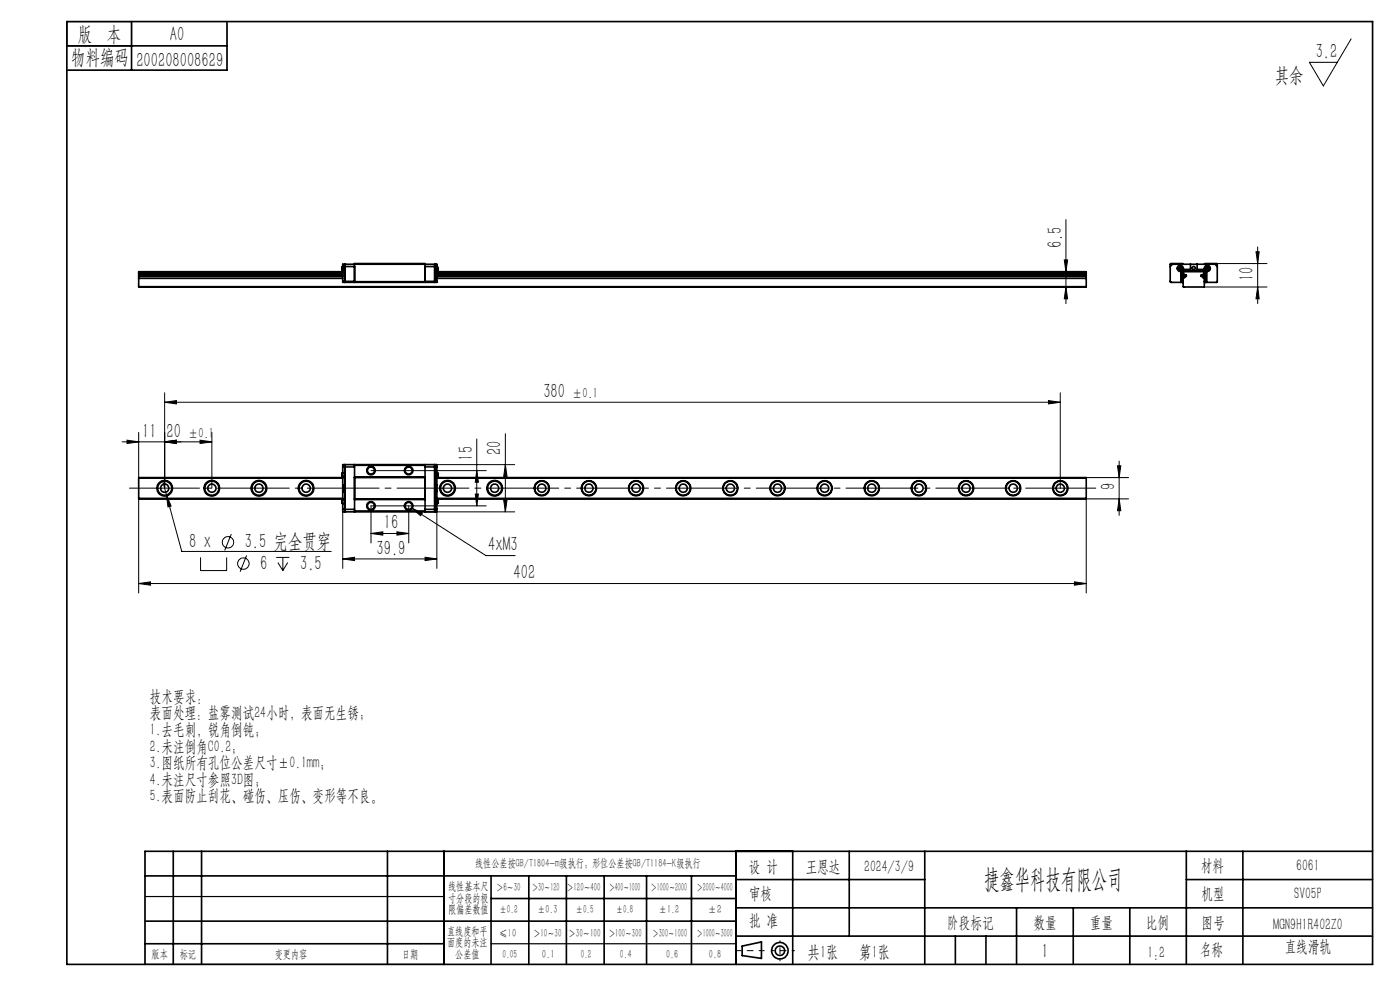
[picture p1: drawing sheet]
<svg xmlns="http://www.w3.org/2000/svg" width="297mm" height="210mm" viewBox="0 0 297 210" stroke-linecap="round" stroke-linejoin="round" font-family="sans-serif">
<g fill="none" stroke="#000" stroke-width=".21">
<path d="M286.6 8.2l-5.9 10-2.9-5h5.9M225.8 55.1h.7l-.4 2.5zM226.1 46.6v17.8M258.1 55.9h10.7M266.5 53.4h.6l-.3 2.5zM266.8 52.4v12M226.1 60.9l.4 2.5h-.7zM255.4 60.9h13.4M266.8 60.9l.3 2.5h-.6zM27 93.4l2.4 .3-2.4 .4zM29.4 91.7v9.6M34.9 93.7l2.5-.3v.7z"/>
<path d="M34.9 85.3l2.5-.3v.7zM34.9 83.3v20.3M34.9 85.3h190M42.4 93.4l2.5 .3-2.5 .4zM44.9 93.7h-19M44.9 91.7v11.9M78.7 99.8h24.5M90.2 98.6h19M101.1 99.8l.4 2.5h-.7zM101.1 93.1v14.2M107.2 98.6l.4 2.5h-.7zM107.2 92v16.6"/>
<path d="M222.4 85l2.5 .3-2.5 .4zM224.9 83.3v20.3M237.1 98.8h.7l-.4 2.5zM237.4 97.8v11.5M29.4 105.8v20M34.5 102.1l.8 2.9M35.3 105l1 2.3-.7 .2zM35.3 105l3.3 12h31.7M42.5 118.2v2.8h5.6v-2.8M49.1 113.3l-1.4 3.5M52.3 117.8l-1.4 3.5M58.6 118.2h2.8"/>
<path d="M58.9 119.3l1.1 1.7M60 118.2v2.8M61 119.3l-1 1.7M72.7 118.6l2.5-.4v.7zM72.7 108.6v12M72.7 118.6h20M78.7 113.2l2.5-.4v.7zM78.7 113.2h8M84.2 112.8l2.5 .4-2.5 .3zM86.7 107.3v7.9M87.3 107.8l15.8 10.1h6.2M87.3 107.8l2.3 1-.4 .6z"/>
<path d="M90.2 108.6h19M90.2 118.2l2.5 .4-2.5 .3zM92.7 108.6v12M100.8 104.8h.7l-.4 2.5zM103.2 107.3h-24.5v7.9M106.9 106.1h.7l-.4 2.5zM230.4 101.3h9M237.4 105.8l.4 2.5h-.7zM239.4 105.8h-9v20M29.4 123.8l2.5-.4v.7zM29.4 123.8h201M227.9 123.4l2.5 .4-2.5 .3z"/>
<circle cx="48.4" cy="115" r="1.21"/>
<circle cx="51.6" cy="119.5" r="1.22"/>
</g>
<g fill="none" stroke="#000" stroke-width=".35">
<path d="M14.2 4.6h277v200h-277zM14.2 9.7h34M27.9 4.6v10.3M48.2 4.6v10.3h-34M29.4 58.6v.4M29.4 58.1v.3M29.4 58.6h43.3M29.4 59h43.3M29.4 58.4v.2M29.4 59v1.9h201v-1.9M29.4 57.7h43.3M29.4 58.1h43.3"/>
<path d="M29.4 58.4h43.3M72.6 56.9h.1M72.6 56.6v.3M72.6 56.6h.1M72.6 56.9v.4M72.6 57.3l.1 .1M72.6 57.3h.1M72.7 56.5l-.1 .1M72.7 56h20v3.9h-20zM72.7 56.5h2.5M72.7 59.7h2.5M72.7 57.6h-43.3v.5"/>
<path d="M73.2 56v3.9M75.2 59.8h15M75.2 59.9v-4h15v4M90.2 56.5h2.5M90.2 59.7h2.5M92.2 56v3.9M92.7 56.5l.1 .4M92.7 56.9h.1M92.7 58.6h137.7M92.7 59h137.7M92.7 57.6h137.7v.5M92.7 57.7h137.7"/>
<path d="M92.7 58.1h137.7M92.7 58.4h137.7M92.8 57.3l-.1 .1M92.8 56.9v.4M92.8 57.3h.1M92.8 56.9h.1M230.4 58.6v.4M230.4 58.1v.3M230.4 58.4v.2M248.2 56.5l.5-.5h9l.5 .5M248.2 59.7l.3 .2M250 56.9v.1"/>
<path d="M250 57l.3 .1M250 56.9h.1M250.1 56.9h.2M250.1 57h.2M250.1 57h-.1M250.1 56.9v.1M250.3 56.6h.2M250.3 56.6v.3M250.3 56.9h-.3M250.3 57.1v.2M250.3 57.3h.2M250.3 56.6v.1"/>
<path d="M250.3 56.9h.1M250.3 56.7h.1M250.3 57.2h.1M250.3 56.7v.2M250.3 57v.2M250.3 57v.1M250.3 57.2v.1M250.4 56.9h.3M250.4 57h.3M250.4 57.2l.1 .1M250.4 56.7v.2M250.4 57v.2"/>
<path d="M250.4 57l.1 .1M250.5 56.9h.2M250.5 56.6v.3M250.5 57.1v.2M250.5 56.9h-.1M250.5 56.6l-.1 .1M250.5 57.6v2.3M250.7 57h.1M250.7 56.9v.1M250.7 56.9h.1M250.7 57l-.2 .1M250.7 56.9h.3"/>
<path d="M250.8 57.5v.8h.1a.25 .25 0 0 1 .3 .2 .25 .25 0 0 1-.2 .3h-.2v1.1M250.8 57.5l-.3 .1M250.8 57.4v.1M250.8 57.4h4.9M251 57.1a.65 .65 0 0 0-.5-.8 .65 .65 0 0 0-.8 .6 .65 .65 0 0 0 .8 .7M251 57.1l-.2 .3M251 56l-.1-.1h-2.5l-.2 .1v3.8l.2 .1h2.5l.1-.1M251 59.7l-.2 .2M251.1 57.6l-.1 .1M251.4 58.4l-.4-.3v-.5h4.5v.5l-.4 .3M251.4 58.4h.3v.2h-.3v.3l-.4 .1 .1 1.9h4.3l.1-1.9-.4-.4h-.3v-.2h.3M251.4 58.4h.1"/>
<path d="M252.6 56v1.1h-1.6M254 56v1.1h1.5M255.1 58.4h.1M255.4 57.6l.1 .1M255.5 56l.2-.1h2.4l.1 .1v3.8l-.1 .1M255.5 59.8l.2 .1h2.4M255.5 59.7l.2 .2M255.5 57.1a.66 .66 0 0 1 .5-.8 .66 .66 0 0 1 .8 .6 .66 .66 0 0 1-.8 .7M255.5 57.1l.2 .3M255.7 57.4l.1 .1M255.8 57.5v.8h-.2a.25 .25 0 0 0-.3 .2 .25 .25 0 0 0 .2 .3h.3v1.1M255.8 57.5l.2 .1"/>
<path d="M255.8 56.9v.1M255.8 57l.2 .1M255.8 56.9h.1M255.8 56.9h.3M255.8 57h.1M255.8 57h.3M256 56.6h.2M256 56.6v.3M256 56.9h-.2M256 57.1v.2M256 57.6v2.3M256 56.9h.1"/>
<path d="M256 56.6l.1 .1M256 57.3h.2M256.1 57.2l-.1 .1M256.1 57l-.1 .1M256.1 56.7v.2M256.1 57v.2M256.1 56.7h.1M256.1 57.2h.1M256.2 56.9h.2M256.2 56.7v.2M256.2 57v.2M256.2 57v.1"/>
<path d="M256.2 57.2v.1M256.2 57h.2M256.2 56.6v.3M256.2 56.6v.1M256.2 57.1v.2M256.2 56.9h.1M256.4 57h.1M256.4 56.9v.1M256.4 56.9h.1M256.4 57l-.2 .1M256.4 56.9h.4M258.2 59.7l-.1 .2"/>
<path d="M29.4 60.8h201M72.7 98.6h20v10h-20zM72.7 99.1h2.5M73.2 98.6v10M75.2 98.6v10M75.2 98.7h15M79.4 99.8h.2M85.8 99.8h.1M90.2 98.6v10M90.2 99.1h2.5M92.2 98.6v10M29.4 101.4h43.3"/>
<path d="M29.4 105.7h43.3M72.6 106.8h.1M72.6 106.1v.7M72.6 106.1h.1M72.6 106.8l.1 .1M72.6 101h.1M72.6 100.4v.6M72.6 100.4h.1M72.6 101l.1 .2M72.7 106l-.1 .1M72.7 100.2l-.1 .2M72.7 101.3h-43.3v4.5h43.3"/>
<path d="M72.7 108h2.5M72.7 102.9v1.4M75.2 101.2h15M75.2 108.4h15M75.2 106h15M75.2 105.8h15M75.2 101.3h15M79.4 107.3h.2M85.8 107.3h.1M90.2 108h2.5M92.7 106l.1 .1M92.7 100.2l.1 .2"/>
<path d="M92.7 101.3h137.7v4.5h-137.7M92.7 102.9v1.4M92.7 101.4h137.7M92.7 105.7h137.7M92.8 106.8l-.1 .1M92.8 106.1h.1M92.8 106.1v.7M92.8 106.8h.1M92.8 101l-.1 .2M92.8 100.4h.1M92.8 100.4v.6M92.8 101h.1"/>
<path d="M113.3 103.6h.2M123.3 103.6h.1M133.3 103.6h.1M143.3 103.6h.1M153.4 103.6h.1M163.3 103.6h.1M173.4 103.6h.1M183.3 103.6h.1M193.3 103.6h.1M203.3 103.6h.1M213.3 103.6h.1M223.3 103.6h.1"/>
<path d="M30.8 195.4h125.4M30.8 185.8h125.4M36.8 180.6v24M42.8 180.6v24M82.2 180.6v24M94.2 180.6v24M104.2 185.8v18.8M104.2 190.6h52M112.2 185.8v18.8M120.2 185.8v18.8M128.2 185.8v18.8M137.2 185.8v18.8"/>
<path d="M146.7 185.8v18.8M156.2 180.6v24M156.2 186.6h40M156.2 198.6h135M156.2 192.6h135M168.2 180.6v24M180.2 180.6v18M196.2 180.6v24M202.7 198.6v6M209.2 198.6v6M215.7 192.6v12M227.7 192.6v12"/>
<path d="M239.7 192.6v12M251.7 186.6h39.5M251.7 180.6v24M263.7 180.6v24M291.2 180.6h-260.4v24M30.8 200.2h63.4M157.4 200.7l4.1-.9v3.5l-4.1-.6z"/>
<circle cx="253.3" cy="56.8" r=".32"/>
<circle cx="78.7" cy="99.8" r=".75"/>
<circle cx="78.7" cy="99.8" r=".89"/>
<circle cx="86.7" cy="99.8" r=".89"/>
<circle cx="86.7" cy="99.8" r=".75"/>
<circle cx="34.9" cy="103.6" r="1.49"/>
<circle cx="34.9" cy="103.6" r="1.65"/>
<circle cx="34.9" cy="103.6" r=".87"/>
<circle cx="44.9" cy="103.6" r="1.5"/>
<circle cx="44.9" cy="103.6" r="1.65"/>
<circle cx="44.9" cy="103.6" r=".87"/>
<circle cx="54.9" cy="103.5" r=".88"/>
<circle cx="54.9" cy="103.6" r="1.49"/>
<circle cx="55" cy="103.6" r="1.65"/>
<circle cx="64.9" cy="103.6" r="1.5"/>
<circle cx="64.9" cy="103.6" r="1.65"/>
<circle cx="64.9" cy="103.6" r=".87"/>
<circle cx="78.7" cy="107.3" r=".9"/>
<circle cx="78.7" cy="107.3" r=".75"/>
<circle cx="86.7" cy="107.3" r=".75"/>
<circle cx="86.7" cy="107.3" r=".9"/>
<circle cx="94.9" cy="103.6" r=".87"/>
<circle cx="94.9" cy="103.6" r="1.66"/>
<circle cx="94.9" cy="103.6" r="1.49"/>
<circle cx="104.9" cy="103.6" r="1.49"/>
<circle cx="104.9" cy="103.6" r="1.65"/>
<circle cx="104.9" cy="103.6" r=".87"/>
<circle cx="114.9" cy="103.6" r=".88"/>
<circle cx="114.9" cy="103.6" r="1.59"/>
<circle cx="115" cy="103.6" r="1.5"/>
<circle cx="124.9" cy="103.6" r="1.59"/>
<circle cx="124.9" cy="103.6" r="1.5"/>
<circle cx="125" cy="103.6" r=".88"/>
<circle cx="134.9" cy="103.6" r="1.51"/>
<circle cx="134.9" cy="103.6" r=".88"/>
<circle cx="134.9" cy="103.6" r="1.59"/>
<circle cx="144.9" cy="103.6" r="1.59"/>
<circle cx="144.9" cy="103.6" r="1.5"/>
<circle cx="145" cy="103.6" r=".88"/>
<circle cx="154.9" cy="103.6" r="1.51"/>
<circle cx="154.9" cy="103.6" r=".88"/>
<circle cx="154.9" cy="103.6" r="1.59"/>
<circle cx="164.9" cy="103.6" r="1.59"/>
<circle cx="164.9" cy="103.6" r="1.5"/>
<circle cx="165" cy="103.6" r=".88"/>
<circle cx="174.9" cy="103.6" r="1.51"/>
<circle cx="174.9" cy="103.6" r=".88"/>
<circle cx="174.9" cy="103.6" r="1.59"/>
<circle cx="184.9" cy="103.6" r="1.59"/>
<circle cx="184.9" cy="103.6" r="1.5"/>
<circle cx="185" cy="103.6" r=".88"/>
<circle cx="194.9" cy="103.6" r="1.59"/>
<circle cx="194.9" cy="103.6" r="1.51"/>
<circle cx="194.9" cy="103.6" r=".88"/>
<circle cx="204.9" cy="103.6" r="1.59"/>
<circle cx="204.9" cy="103.6" r=".89"/>
<circle cx="204.9" cy="103.6" r="1.5"/>
<circle cx="214.9" cy="103.6" r="1.59"/>
<circle cx="214.9" cy="103.6" r="1.51"/>
<circle cx="214.9" cy="103.6" r=".88"/>
<circle cx="224.9" cy="103.6" r=".88"/>
<circle cx="224.9" cy="103.6" r="1.59"/>
<circle cx="224.9" cy="103.6" r="1.5"/>
<circle cx="165.5" cy="201.7" r="1.74"/>
<circle cx="165.5" cy="201.7" r="1"/>
</g>
<path d="M232.5 103.5h-205" fill="none" stroke="#000" stroke-width=".21" stroke-dasharray="15.2 1.3 1.3 1.3" stroke-dashoffset=".4"/>
<path d="M162.1 201.7h-6" fill="none" stroke="#000" stroke-width=".21" stroke-dasharray="15.2 1.3 1.3 1.3" stroke-dashoffset="14.1"/>
<path d="M168.5 201.7h-4.8" fill="none" stroke="#000" stroke-width=".21" stroke-dasharray="15.2 1.3 1.3 1.3" stroke-dashoffset="14.7"/>
<path d="M165.5 199.6v4.2" fill="none" stroke="#000" stroke-width=".21" stroke-dasharray="15.2 1.3 1.3 1.3" stroke-dashoffset="15"/>
<path d="M14.2 4.6h13.7v5.1h-13.7zM30.8 190.2h63.4M30.8 204.6h63.4M104.2 200.2h52" fill="none" stroke="#000" stroke-width=".25"/>
<g fill="#000">
<path d="M87.3 107.8l2.3 1-.4 .6z"/>
<path d="M226.1 60.9l.4 2.5h-.7zM225.8 55.1h.7l-.4 2.5zM100.8 104.8h.7l-.4 2.5zM101.1 99.8l.4 2.5h-.7zM106.9 106.1h.7l-.4 2.5zM107.2 98.6l.4 2.5h-.7z"/>
<path d="M34.9 93.7l2.5-.3v.7zM42.4 93.4l2.5 .3-2.5 .4zM34.9 85.3l2.5-.3v.7zM222.4 85l2.5 .3-2.5 .4z"/>
<path d="M35.3 105l.3 2.5 .7-.2zM78.7 113.2l2.5-.4v.7zM84.2 112.8l2.5 .4-2.5 .3z"/>
<path d="M90.2 118.2l2.5 .4-2.5 .3zM72.7 118.6l2.5-.4v.7z"/>
<path d="M237.1 98.8h.7l-.4 2.5zM237.4 105.8l.4 2.5h-.7zM266.5 53.4h.6l-.3 2.5zM266.8 60.9l.3 2.5h-.6z"/>
<path d="M227.9 123.4l2.5 .4-2.5 .3zM29.4 123.8l2.5-.4v.7zM34.9 93.7l2.5-.3v.7zM27 93.4l2.4 .3-2.4 .4z"/>
</g>
<text font-size="5.6" x="208.8" y="188.3">捷鑫华科技有限公司</text>
<g font-size="4.4">
<text x="16.5" y="8.6">版 本</text>
<text x="36.1" y="8.6">A0</text>
<text x="15.1" y="13.7">物料编码</text>
<text x="28.9" y="14.2">200208008629</text>
<text x="270.5" y="17.3">其余</text>
<text x="279.1" y="12.3">3.2</text>
<text x="225.3" y="52.7" transform="rotate(-90 225.3 52.7)">6.5</text>
<text x="265.9" y="59.7" transform="rotate(-90 265.9 59.7)">10</text>
<text x="115.3" y="84.4">380</text>
<text x="30.2" y="92.8">11</text>
<text x="35.3" y="92.8">20</text>
<text x="100.3" y="97.7" transform="rotate(-90 100.3 97.7)">15</text>
<text x="106.3" y="96.6" transform="rotate(-90 106.3 96.6)">20</text>
<text x="236.6" y="104" transform="rotate(-90 236.6 104)">9</text>
<text x="81.4" y="112.3">16</text>
<text x="40.1" y="116.3">8 x</text>
<text x="51.9" y="116.3">3.5 完全贯穿</text>
<text x="79.9" y="117.7">39.9</text>
<text x="103.6" y="117">4xM3</text>
<text x="55.2" y="120.8">6</text>
<text x="63.7" y="120.8">3.5</text>
<text x="109" y="122.9">402</text>
<text x="221" y="203.2">1</text>
</g>
<g font-size="3.8">
<text x="171.3" y="203.2">共1张</text>
<text x="182.3" y="203.2">第1张</text>
</g>
<g font-size="3.5">
<text x="31.8" y="148.8">技术要求：</text>
<text x="31.8" y="152.4">表面处理：盐雾测试24小时，表面无生锈；</text>
<text x="31.8" y="155.9">1.去毛刺，锐角倒钝；</text>
<text x="31.8" y="159.4">2.未注倒角C0.2；</text>
<text x="31.8" y="163">3.图纸所有孔位公差尺寸±0.1mm；</text>
<text x="31.8" y="166.5">4.未注尺寸参照3D图；</text>
<text x="31.8" y="170">5.表面防止刮花、碰伤、压伤、变形等不良。</text>
<text x="158.9" y="184.9">设 计</text>
<text x="170.9" y="184.9">王恩达</text>
<text x="183.4" y="184.9">2024/3/9</text>
<text x="254.7" y="184.7">材料</text>
<text x="275" y="184.7">6061</text>
<text x="158.9" y="190.8">审核</text>
<text x="254.9" y="190.7">机型</text>
<text x="274.6" y="190.8">SV05P</text>
<text x="158.9" y="196.5">批 准</text>
<text x="200.9" y="196.9">阶段标记</text>
<text x="219.3" y="196.9">数量</text>
<text x="231.2" y="196.9">重量</text>
<text x="243.1" y="196.9">比例</text>
<text x="254.9" y="196.9">图号</text>
<text x="270.1" y="197.3">MGN9H1R402Z0</text>
<text x="243.4" y="203.2">1:2</text>
<text x="254.5" y="202.5">名称</text>
<text x="272.5" y="201.8">直线滑轨</text>
</g>
<g font-size="3.1">
<text x="121.4" y="84.4">±0.1</text>
<text x="39.9" y="92.8">±0.1</text>
</g>
<g font-size="2.5">
<text x="100.8" y="184">线性公差按GB/T1804-m级执行；形位公差按GB/T1184-K级执行</text>
<text x="95.1" y="188.8">线性基本尺</text>
<text x="95.1" y="191.3">寸分段的极</text>
<text x="105.3" y="189.1">＞6～30</text>
<text x="112.9" y="189.1">＞30～120</text>
<text x="120.2" y="188.9">＞120～400</text>
<text x="129.2" y="188.9">＞400～1000</text>
<text x="138.1" y="189.1">＞1000～2000</text>
<text x="147.8" y="189.1">＞2000～4000</text>
<text x="95.1" y="193.8">限偏差数值</text>
<text x="105.9" y="193.8">±0.2</text>
<text x="114.1" y="193.8">±0.3</text>
<text x="122.2" y="193.8">±0.5</text>
<text x="130.7" y="193.8">±0.8</text>
<text x="139.8" y="193.8">±1.2</text>
<text x="150.2" y="193.8">±2</text>
<text x="32.2" y="203.2">版本</text>
<text x="38.1" y="203.2">标记</text>
<text x="58.3" y="203.2">变更内容</text>
<text x="85.3" y="203.2">日期</text>
<text x="94.8" y="198.3">直线度和平</text>
<text x="94.8" y="200.7">面度的未注</text>
<text x="96.6" y="203.2">公差值</text>
<text x="105.9" y="198.7">≤10</text>
<text x="106.6" y="203.2">0.05</text>
<text x="113.2" y="198.7">＞10～30</text>
<text x="115" y="203.2">0.1</text>
<text x="120.6" y="198.7">＞30～100</text>
<text x="123.2" y="203.2">0.2</text>
<text x="129.1" y="198.7">＞100～300</text>
<text x="131.5" y="203.2">0.4</text>
<text x="138.4" y="198.7">＞300～1000</text>
<text x="141.3" y="203.2">0.6</text>
<text x="147.8" y="198.7">＞1000～3000</text>
<text x="150.4" y="203.2">0.8</text>
</g>
</svg>
